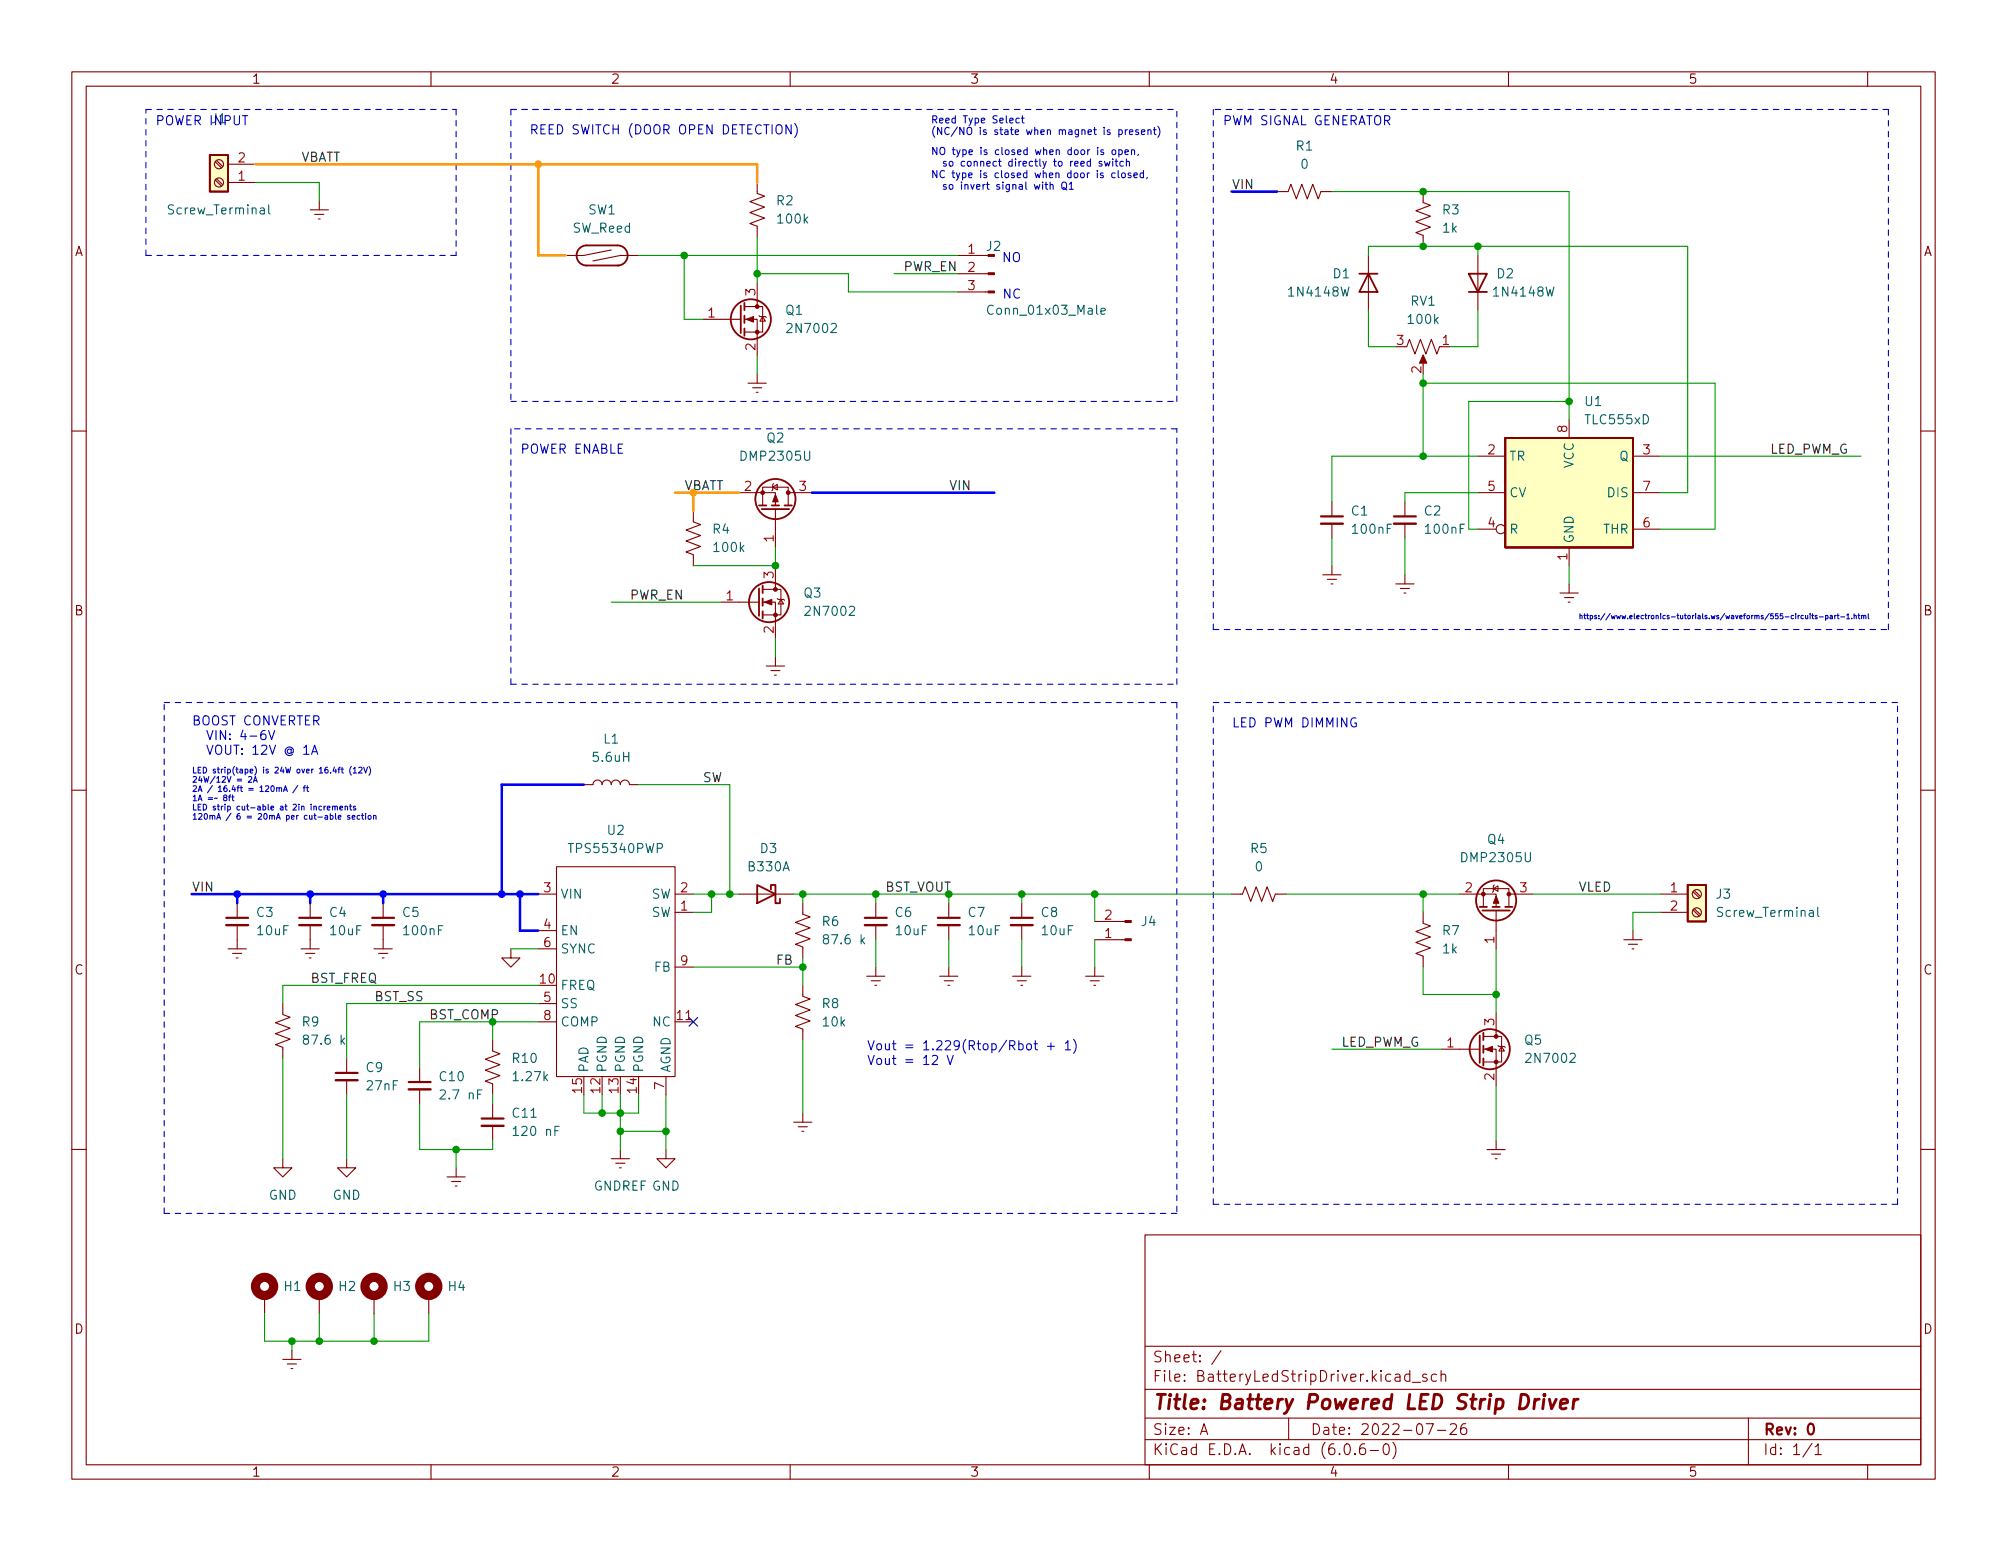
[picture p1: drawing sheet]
<svg xmlns="http://www.w3.org/2000/svg" width="279mm" height="216mm" viewBox="0 0 279 216" stroke-linecap="round" stroke-linejoin="round" font-family="sans-serif">
<g fill="none" stroke="#840000" stroke-width=".15">
<path d="M10 10h259.4v195.9h-259.4zM12 12h255.4v191.9h-255.4zM60 10v2M110 10v2M160 10v2M210 10v2M260 10v2M30 22.5l.8 .9M30 25.1l.8 .8M30.1 22.4l.9 .8M30.1 24.9l.9 .8M31.7 25.4h3.9"/>
<path d="M31.7 22.9h3.9M43.2 29.2h2.5M43.8 29.8h1.3M44.3 30.5h.3M44.4 27.9v1.3M85.1 34.8l-3.8 .8h-2.6M88.9 35.6h-2.5l-3.9 .7M105.4 25.4v1.5l1 .4-2 .8 2 .7-2 .8 2 .8-2 .7 1 .4v1.5M105.4 39.4v3.3M133.3 35.6h3.9M133.3 38.1h4.3M177.8 26.7h1.5l.4-1 .8 2 .7-2 .8 2 .8-2 .7 2 .4-1h1.5"/>
<path d="M190.5 35.6v7.6M198.1 26.7v1.5l1 .4-2 .7 2 .8-2 .8 2 .7-2 .8 1 .4v1.5M205.7 35.6v7.6M10 60h2M97.8 44.5h5.3M103.6 44.5h1.8v5M103.6 42.7h2.6v3.5h-2.6M104.1 53.3h2.6M104.8 54h1.2M105.3 54.6h.2M105.4 52.1v1.2M105.7 43.9l.1 .2h.8l.1 .1"/>
<path d="M106.2 44.1l.4 .6h-.8zM133.3 40.6h4.3M195.8 48.3l.4-1.1 .8 2.1 .7-2.1 .8 2.1 .8-2.1 .7 2.1 .4-1M198.1 49.8v1M218.4 58.4v2.6M267.4 60h2M96.5 71.1v1.5l1 .4-2 .8 2 .7-2 .8 2 .8-2 .7 1 .4v1.5M102.9 68.6h5v1.8M106.2 70.4v-2.6h3.5v2.6M107.6 67.8l.6-.4v.8zM107.7 67.3l-.1 .1v.8l-.2 .1M107.9 70.9v5.3"/>
<path d="M107.9 78.7v3.3M109.7 68.6h3.3M185.4 69.9v2M185.4 72.9v2M185.4 78.7v1.3M195.6 69.9v2M195.6 72.9v2M205.7 63.5h3.8M205.7 73.7h2.6M205.7 68.6h3.8M218.4 76.2v2.5M227.3 63.5h3.8"/>
<path d="M227.3 73.7h3.8M227.3 68.6h3.8M100.3 83.8h5.4M106.2 83.8h1.7v5.1M106.2 82h2.5v3.6h-2.5M106.7 92.7h2.5M107.3 93.3h1.3M107.8 94h.3M107.9 91.4v1.3M108.2 83.3l.1 .1h.8l.1 .2M108.7 83.4l.4 .7h-.8zM184.1 80h2.6"/>
<path d="M184.8 80.6h1.3M185.3 81.3h.2M194.3 81.3h2.5M194.9 81.9h1.3M195.5 82.6h.2M195.6 80v1.3M217.2 82.6h2.5M217.8 83.2h1.3M218.3 83.8h.3M218.4 81.3v1.3M10 110h2M81.3 109.2h1.2a.64 .64 0 0 1 .7-.6 .64 .64 0 0 1 .6 .6 .64 .64 0 0 1 .7-.6 .64 .64 0 0 1 .6 .6 .64 .64 0 0 1 .6-.6 .64 .64 0 0 1 .7 .6 .64 .64 0 0 1 .6-.6 .64 .64 0 0 1 .6 .6h1.3"/>
<path d="M267.4 110h2M31.7 132.1h2.6M32.4 132.7h1.3M32.9 133.4h.2M33 125.7v2.1M33 128.8v3.3M39.4 139.7v1.5l1 .4-2 .8 2 .7-2 .8 2 .8-2 .7 1 .4v1.5M41.9 132.1h2.5M42.5 132.7h1.3M43.1 133.4h.2M43.2 125.7v2.1M43.2 128.8v3.3"/>
<path d="M52.1 132.1h2.5M52.7 132.7h1.3M53.2 133.4h.3M53.3 125.7v2.1M53.3 128.8v3.3M71.1 132.1v1.3h1.3l-1.3 1.2-1.3-1.2h1.3M74.9 124.5h2.6M74.9 132.1h2.6M74.9 129.5h2.6M74.9 139.7h2.6M77.5 120.7h16.5v29.2h-16.5zM94 124.5h2.5"/>
<path d="M94 127h2.5M94 134.6h2.5M102.9 124.5h7.6M111.8 137.2v1.5l1 .4-2.1 .7 2.1 .8-2.1 .8 2.1 .7-2.1 .8 1.1 .4v1.5M111.8 125.7v1.6l1 .3-2.1 .8 2.1 .8-2.1 .7 2.1 .8-2.1 .7 1.1 .4v1.6M120.6 135.9h2.6M121.3 136.5h1.3M121.8 137.2h.2M121.9 125.7v2.1M121.9 128.8v2M121.9 134.6v1.3M130.8 135.9h2.5"/>
<path d="M131.4 136.5h1.3M132 137.2h.2M132.1 125.7v2.1M132.1 128.8v2M132.1 134.6v1.3M141 135.9h2.5M141.6 136.5h1.3M142.1 137.2h.3M142.2 125.7v2.1M142.2 128.8v2M142.2 134.6v1.3M151.1 135.9h2.6"/>
<path d="M151.8 136.5h1.2M152.3 137.2h.2M152.4 134.6v1.3M152.4 130.8h4.2M152.4 128.3h4.2M171.4 124.5h1.6l.4-1.1 .7 2.1 .8-2.1 .7 2.1 .8-2.1 .8 2.1 .3-1h1.6M198.1 127v1.5l1 .4-2 .8 2 .7-2 .8 2 .8-2 .7 1 .4v1.5M203.2 124.5h5.1v1.7M206.5 126.2v-2.5h3.6v2.5M207.9 123.7l.6-.4v.8zM208 123.2l-.1 .1v.8l-.1 .1M208.3 126.7v5.4"/>
<path d="M210.1 124.5h3.3M226.1 130.8h2.5M226.7 131.4h1.3M227.2 132.1h.3M227.3 129.5v1.3M231.1 124.5h3.8M231.1 127h3.8M235.7 126.7l.9 .8M235.7 124.1l.9 .9M235.9 126.5l.8 .8M235.9 124l.8 .8M10 160h2"/>
<path d="M48.3 147.3v2.1M48.3 150.4v2M58.4 148.6v2M58.4 151.6v2.1M68.6 144.8v1.5l1 .4-2 .7 2 .8-2 .8 2 .7-2 .8 1 .4v1.5M68.6 153.7v2M68.6 156.7v2.1M74.9 142.2h2.6M92.7 149.9v2.5M94 142.2h2.5M110.5 156.2h2.5M111.1 156.8h1.3"/>
<path d="M111.6 157.5h.3M111.8 154.9v1.3M200.7 146.1h5.3M206.5 146.1h1.8v5M206.5 144.3h2.5v3.5h-2.5M208.3 141v3.3M208.3 158.8v1.2M208.5 145.5l.2 .2h.7l.1 .1M209 145.7l.4 .6h-.7zM267.4 160h2M39.4 161.3v1.3h1.2l-1.2 1.2-1.3-1.2h1.3M48.3 161.3v1.3h1.2l-1.2 1.2-1.3-1.2h1.3"/>
<path d="M62.2 163.8h2.6M62.9 164.5h1.2M63.4 165.1h.2M63.5 162.6v1.2M85.1 161.3h2.5M85.7 161.9h1.3M86.2 162.6h.3M86.4 160v1.3M92.7 160v1.3h1.3l-1.3 1.3-1.3-1.3h1.3M159.4 171.9h108v32h-108zM207 160h2.5M207.6 160.7h1.3"/>
<path d="M208.2 161.3h.2M36.8 180.3v2.6M39.4 189.2h2.5M40 189.9h1.3M40.5 190.5h.3M40.6 188v1.2M44.4 180.3v2.6M52.1 180.3v2.6M59.7 180.3v2.6M159.4 197.4h108M159.4 193.4h108M159.4 187.4h108"/>
<path d="M167.1 199.7l.5-1.5 .5 1.5M167.3 199.2h.7M170 188l-1.3 1.9M179.4 197.4v3M196.3 191.4l-.5-.1-.3 .3v.4l.2 .2 .1 .1 .5-.1M196.3 190.8v1.5M196.6 192.4h1.2M198.5 198.2h1l-.6 1.5M198.6 191.4l-.3-.1-.3 .2 .1 .2 .5 .2 .1 .1-.1 .2-.1 .1-.5-.1M200 191.4l-.5-.1-.2 .3v.4l.1 .2 .1 .1 .5-.1M200.1 199.1h1.2M200.6 191.4a.37 .37 0 0 1 .7 .1v.8"/>
<path d="M200.6 190.8v1.5M201.9 198.3l.2-.1h.5a.41 .41 0 0 1 .1 .6l-.9 .9h1M204 198.2a.59 .59 0 0 0-.7 .6v.6l.2 .2 .4 .1 .2-.2 .1-.5-.2-.2-.4-.1-.3 .3M243.4 197.4v6.5M60 203.9v2M110 203.9v2M159.4 200.4h108M160 203.9v2M187.3 201a.36 .36 0 0 1 .6 .3 .77 .77 0 0 1-.4 1.2 1 1 0 0 1-.2-1.5zM188.6 202.3l.1 .1-.1 .1-.1-.1 .1-.1v.2M190 201a.59 .59 0 0 0-.7 .6v.6l.1 .2 .4 .1 .2-.2 .1-.5-.1-.2-.5-.1-.2 .3M190.8 201.9h1.1"/>
<path d="M192.8 201a.36 .36 0 0 1 .5 .3 .77 .77 0 0 1-.4 1.2 1 1 0 0 1-.1-1.5zM193.9 200.8a1.72 1.72 0 0 1 0 2.2M210 203.9v2M252.3 200.9l-1.3 1.9M252.7 201.4l.4-.4v1.5M252.7 202.5h.8M260 203.9v2"/>
<circle cx="30.5" cy="22.9" r=".63"/>
<circle cx="30.5" cy="25.4" r=".63"/>
<circle cx="208.9" cy="73.7" r=".63"/>
<circle cx="236.2" cy="124.5" r=".63"/>
<circle cx="236.2" cy="127" r=".63"/>
</g>
<path d="M183.9 71.9h3M194.1 71.9h3M31.5 127.8h3M41.7 127.8h3M51.8 127.8h3.1M120.4 127.8h3M130.6 127.8h3M140.7 127.8h3.1M46.7 149.4h3.1M56.9 150.6h3M67.1 155.7h3M251.9 198.2a.36 .36 0 0 1 .6 .3 .77 .77 0 0 1-.5 1.2 1 1 0 0 1-.1-1.5z" fill="none" stroke="#840000" stroke-width=".3"/>
<path d="M213.7 194.8l-.2 1.3M214.3 194.8a.59 .59 0 0 0-.7 .4M214.9 194.8l-.1 1.3M215 194.1l-.1 .1 .1 .1 .1-.1-.1-.1v.2M215.7 194.8l.3 1.3 .6-1.3M217.2 195.4l1-.2v-.3l-.6-.1-.3 .3-.1 .7 .1 .2 .1 .1 .6-.1M219.1 194.8l-.1 1.3M219.7 194.8a.59 .59 0 0 0-.6 .4" fill="none" stroke="#840000" stroke-width=".4"/>
<g fill="none" stroke="#840000" stroke-width=".25">
<path d="M29.2 21.6h2.5v5.1h-2.5zM86 34.2h-4.3a1.4 1.4 0 0 0-1.4 1.4 1.4 1.4 0 0 0 1.4 1.4h4.4M86 34.2a1.4 1.4 0 0 1 1.4 1.4 1.4 1.4 0 0 1-1.4 1.4M189.2 38.1h2.6M190.5 38.1l1.3 2.5h-2.6zM204.5 38.1h2.5l-1.3 2.5zM103.1 42.5v3.9M103.6 42.2v1M103.6 43.9v1.1M103.6 45.7v1M204.5 40.6h2.5M105.7 70.4h1"/>
<path d="M106 70.9h3.9M107.4 70.4h1.1M109.2 70.4h1M209.5 61h17.8v15.2h-17.8zM105.7 81.9v3.8M106.2 81.5v1.1M106.2 83.3v1M106.2 85.1v1M105.4 123.2l2.5 1.3-2.5 1.2zM107.3 123.8v-.6h.6v2.5h.7v-.6M206 126.2h1M206.4 126.7h3.8"/>
<path d="M207.8 126.2h1M209.5 126.2h1.1M234.9 123.2h2.6v5.1h-2.6zM206 144.1v3.9M206.5 143.8v1M206.5 145.5v1.1M206.5 147.3v1"/>
<circle cx="104.5" cy="44.4" r="2.79"/>
<circle cx="107.9" cy="69.5" r="2.79"/>
<circle cx="107.1" cy="83.8" r="2.79"/>
<circle cx="208.3" cy="125.3" r="2.79"/>
<circle cx="207.4" cy="146" r="2.79"/>
</g>
<g fill="#840000" stroke="#840000" stroke-width=".15">
<path d="M206.8 146.1l1-.4v.7z"/>
<path d="M208.3 124.7l.4 1h-.8z"/>
<path d="M198.1 49.4l.5 1.1h-1z"/>
<path d="M156.6 128.1h.9v.3h-.9z"/>
<path d="M156.6 130.7h.9v.2h-.9z"/>
<path d="M106.4 83.8l1-.4v.8z"/>
<path d="M107.9 68.8l.4 1.1h-.7z"/>
<path d="M103.9 44.5l1-.4v.7z"/>
<path d="M137.6 40.5h.8v.3h-.8z"/>
<path d="M137.6 38h.8v.2h-.8z"/>
<path d="M137.6 35.4h.8v.3h-.8z"/>
<circle cx="208.3" cy="147.8" r=".25"/>
<circle cx="208.3" cy="144.3" r=".25"/>
<circle cx="206.5" cy="124.5" r=".25"/>
<circle cx="210.1" cy="124.5" r=".25"/>
<circle cx="107.9" cy="85.6" r=".25"/>
<circle cx="107.9" cy="82" r=".25"/>
<circle cx="106.2" cy="68.6" r=".25"/>
<circle cx="109.7" cy="68.6" r=".25"/>
<circle cx="105.4" cy="46.2" r=".25"/>
<circle cx="105.4" cy="42.7" r=".25"/>
</g>
<g fill="#ffffc2" stroke="#ffffc2" stroke-width=".14">
<path d="M234.9 123.2h2.6v5.1h-2.6z"/>
<path d="M209.5 61h17.8v15.2h-17.8z"/>
<path d="M29.2 21.6h2.5v5.1h-2.5z"/>
</g>
<path d="M37.4 28.5v1.1l.2 .2M153.3 43.3l.6-.1-.1-.2-.4-.1-.1 .2v.6h.5M253.1 126.3v1.1l.1 .2" fill="none" stroke="#006464" stroke-width=".15"/>
<path d="M183.9 72.9h3M194.1 72.9h3M31.5 128.8h3M41.7 128.8h3M51.8 128.8h3.1M120.4 128.8h3M130.6 128.8h3M140.7 128.8h3.1M46.7 150.4h3.1M56.9 151.6h3M67.1 156.7h3" fill="none" stroke="#840000" stroke-width=".33"/>
<g fill="none" stroke="#840000" stroke-width="1.3">
<circle cx="36.8" cy="179.1" r="1.27"/>
<circle cx="44.4" cy="179.1" r="1.27"/>
<circle cx="52.1" cy="179.1" r="1.27"/>
<circle cx="59.7" cy="179.1" r="1.27"/>
</g>
<g fill="none" stroke="#0000c2" stroke-width=".15">
<path d="M110.1 17.4v1.2l-.7-1.2v1.2M110.6 17.2a1.46 1.46 0 0 1 0 1.9M141.9 16.5h-.3l-.2 .1 .1 .5h.4M142.2 16.5h.4M142.3 16.1v.9l.3 .1M155.8 18.1h.2l.2 .2-.1 .4h-.3M155.8 18.1v1M156.7 18.1v.6M156.9 18.1l-.2 .2M157.2 18.4l.5-.1v-.2h-.3l-.2 .1 .1 .5h.4M158.5 18.1h-.3l-.1 .1v.1l.4 .1v.3h-.4M158.9 18.4l.5-.1-.1-.2h-.3l-.1 .1v.5h.4"/>
<path d="M159.8 18.2l.1-.1h.3v.6M159.8 18.1v.6M160.6 18.1h.3M160.7 17.7v.9l.2 .1M161.2 17.6a1.15 1.15 0 0 1 0 1.5M145.1 25.7v.6M145.5 25.7h.4M145.6 25.3v.9l.3 .1M146.2 25.8l.1-.1h.3v.6M146.2 25.3v1M147.9 25.4l.1-.1a.34 .34 0 0 1 .5 .4v.3a.33 .33 0 0 1-.4 .4 .33 .33 0 0 1-.3-.4v-.3zM148 26.1l.5 .3"/>
<path d="M148.9 25.6l.2-.3v1M148.9 26.3h.5M151.8 22.5h-.3l-.2 .2 .1 .4h.4M151.8 22.1v1M153.4 22.5h-.3l-.1 .1v.1l.4 .1v.3h-.4M153.6 20.9h-.2l-.2 .1 .1 .1 .3 .1v.3h-.4M153.8 22.5l.1 .6 .2-.4 .2 .4 .2-.6M154.9 20.9h.1h.3v.4l-.1 .2h-.2l-.1-.1zM154.9 22.1v.1M154.9 22.5v.6M155.2 24.1h-.3l-.1 .2 .1 .4h.3M155.2 22.5h.4"/>
<path d="M155.4 22.1v.9l.2 .1M155.7 23.7v.9l.1 .1M155.8 20.9h.2l.2 .1-.1 .5h-.3M155.8 20.9v1M156.2 24.1h.3l.2 .2v.2l-.2 .2h-.3l-.1-.2zM156.4 22.5h-.3l-.2 .2 .1 .4h.4M156.6 21.2l.5-.1-.1-.2h-.2l-.2 .1 .1 .5h.3M156.8 22.6l.1-.1h.3v.6M156.8 22.1v1M157.4 24.1h-.2l-.2 .1 .1 .2 .3 .1v.2h-.4M157.5 20.9h.2h.2v.6M157.5 20.9v.6"/>
<path d="M157.9 24.4l.4-.1v-.2h-.3l-.1 .1v.5h.4M158.5 21.5l-.1 .2M159.2 24.1h-.3l-.2 .2 .1 .4h.4M159.2 23.7v1M159.7 24.7l-.1 .2M188.8 100a.62 .62 0 0 0-.8 .4 .62 .62 0 0 0 .5 .8l.3-.1v-.5h-.2M250.5 85.7l-.2 .1M251.1 85.7h-.2l-.2 .1 .1 .3h.3M251.4 85.7v.4h.3M251.7 85.7v.4M252 85.4v.1M252 85.7v.4"/>
<path d="M252.2 85.7h.3M252.3 85.4v.6l.2 .1M253 85.7h-.2l-.1 .1 .3 .1v.2h-.3M253.3 85.9h.5M254.2 85.7h.2l.1 .1-.1 .3h-.2M254.2 85.7v.7M254.8 85.7h.3v.4M255.1 85.8l-.3 .2 .1 .1h.2M255.4 85.7v.4M255.6 85.7l-.2 .1M255.8 85.7h.2M255.9 85.4v.6l.1 .1"/>
<path d="M256.3 85.9h.5M257.1 85.6l.2-.2v.7M257.1 86.1h.4M257.8 86.1h.1M258.1 85.7h.3v.4M258.1 85.4v.7M258.7 85.7h.2M258.8 85.4v.6l.1 .1M259.2 85.7h.2l.1 .4M259.2 85.7v.4M259.5 85.8l.1-.1h.1l.1 .4M260.1 85.4v.6l.1 .1"/>
<path d="M31.3 111l-.2-.1 .1-.2h.3v.2l-.4 .3 .2 .3 .3-.2-.2-.3M31.8 110.9h.3M32.1 110.7l-.2 .1v.7M32.3 110.9h.3M32.4 110.7v.7l.2 .1M34.6 108.2l.3-.1 .2 .2-.5 .6h.5M35.3 108.9l.2-.8 .3 .8M35.4 108.7h.3M36.9 101.7a.5 .5 0 0 0-.6 .5v.5l.1 .2 .4 .1 .2-.2v-.4l-.1-.2h-.4l-.2 .2M37.4 101.7l.4 1.3 .4-1.3M38.5 109.7h.3l.1 .5M38.5 109.6v.6"/>
<path d="M38.9 109.8l.1-.2 .2 .1v.5M39.5 110.2l.2-.8 .3 .8M39.5 109.9h.4M41.5 109.3l-.7 1.1M42.2 109.6h.3M42.3 104.1l.4-.4v1.3M42.3 105h.7M42.5 109.4l-.2 .1v.7M42.7 109.6h.3M42.8 109.4v.7l.2 .1M43.4 105l.4-1.3 .4 1.3M43.5 104.6h.6"/>
<path d="M44.8 112.3l-.3-.1-.1 .2 .1 .3h.3M45.1 112.2v.6M45.3 112.2l-.2 .2M45.6 112.5l.3-.1v-.1l-.2-.1-.1 .1v.4h.3M46 113.5h.2l.2 .2-.1 .3h-.3M46.3 112.3h.3v.5M46.3 112.2v.6M46.6 106.8l-.2 .5h.5M46.6 112.3l.1-.1 .2 .1 .1 .5M46.7 113.2v.7l.1 .1M47.1 107.1h.3M47.1 113.8l.4-.1-.1-.2h-.2l-.1 .1v.4h.3"/>
<path d="M47.3 112.5l.4-.1v-.1l-.3-.1-.1 .1 .1 .4h.3M47.4 106.8l-.2 .1v.7M47.5 107.1h.3M47.6 106.8v.7l.2 .1M48 112.3h.3l.1 .5M48 112.2v.6M48.7 112.2h.3M48.7 113.5h-.2l-.1 .1v.1l.3 .1v.2h-.3M48.8 112v.6l.2 .2M48.9 106.7a.92 .92 0 0 0 0 1.2M49 113.8l.4-.1v-.2h-.3l-.1 .1 .1 .4h.3M49.2 107l.2-.2v.8"/>
<path d="M49.2 107.6h.4M49.5 112.3l-.2-.1-.1 .1v.1l.3 .1v.2h-.3M49.9 106.9l.4-.1 .1 .2-.5 .6h.5M50.1 113.5h-.2l-.2 .2 .1 .3h.3M50.3 113.5h.3M50.4 113.2v.7l.2 .1M50.6 106.8l.3 .8 .3-.8M50.9 113.2v.1M50.9 113.5v.5M51.3 113.6l.1-.1 .2 .1v.4h-.3zM51.4 106.7a.92 .92 0 0 1 0 1.2M52 113.6l.3-.1v.5"/>
<path d="M52 113.5v.5M131.9 146.9l.4 1.3 .4-1.3M143 145.3h.3l.3 .2v.4l-.3 .2h-.3l-.1-.2v-.4zM143.9 145.3h.5M144.1 144.9v1.1l.1 .1h.2M145.8 145.7h1M146.3 145.2v.9M148.3 145.2l.4-.3v1.2M148.3 146.1h.7M149.5 144.7a1.46 1.46 0 0 1 0 1.9"/>
</g>
<g fill="none" stroke="#0000c2" stroke-width=".15" stroke-dasharray=".8 .8">
<path d="M20.3 15.2h43.2M63.5 15.2v20.4M71.1 15.2h92.7M71.1 15.2h19.1M71.1 15.2v40.7M168.9 15.2v72.4M262.9 15.2h-94M20.3 35.6v-20.4M31.7 35.6h-11.4M63.5 35.6h-31.8M71.1 55.9h92.7M71.1 59.7v1.3"/>
<path d="M163.8 59.7h-92.7M163.8 55.9v-40.7M71.1 61v34.3M22.9 97.8h140.9M71.1 95.3h92.7M163.8 97.8v71.1M163.8 95.3v-35.6M168.9 87.6h94M168.9 97.8h95.3M262.9 87.6v-72.4M22.9 168.9v-71.1M163.8 168.9h-140.9"/>
<path d="M168.9 167.6v-69.8M168.9 167.6h95.3M264.2 167.6v-69.8"/>
</g>
<g fill="none" stroke="#009600" stroke-width=".15">
<path d="M35.6 25.4h8.8v2.5M88.9 35.6h44.4M95.2 35.6v8.9h2.6M105.4 33v6.4M105.4 38.1h12.7v2.5h15.2M124.5 38.1h8.8M185.4 26.7h33v31.7M190.5 35.6v-1.3h44.4v34.3h-3.8M205.7 34.3v1.3M105.4 49.5v2.6M190.5 43.2v5.1h3.8M198.1 53.3h40.7v20.4h-7.7"/>
<path d="M198.1 52.1v11.4M205.7 43.2v5.1h-3.8M218.4 55.9h-13.9v17.8h1.2M107.9 76.2v2.5h-11.4M185.4 74.9v3.8M195.6 74.9v5.1M205.7 68.6h-10.1v1.3M205.7 63.5h-20.3v6.4M218.4 78.7v2.6M231.1 63.5h28M85.1 83.8h15.2M107.9 88.9v2.5"/>
<path d="M88.9 109.2h12.7v15.3M71.1 132.1h3.8M74.9 139.7h-26.6v7.6M74.9 137.2h-35.5v2.5M96.5 124.5h6.4M96.5 134.6h15.3M99.1 124.5v2.5h-2.6M110.5 124.5h60.9M111.8 124.5v1.2M111.8 133.4v3.8M121.9 124.5v1.2M121.9 130.8v3.8"/>
<path d="M132.1 124.5v1.2M132.1 130.8v3.8M142.2 124.5v1.2M142.2 130.8v3.8M152.4 124.5v3.8M152.4 130.8v3.8M179.1 124.5h24.1M198.1 124.5v2.5M198.1 134.6v3.8h10.2M208.3 132.1v8.9M213.4 124.5h17.7M231.1 127h-3.8v2.5"/>
<path d="M39.4 147.3v14M48.3 152.4v8.9M58.4 153.7v6.3h10.2v-1.2M68.6 142.2v2.6M68.6 152.4v1.3M74.9 142.2h-16.5v6.4M81.3 152.4v2.5h7.6v-2.5M83.8 152.4v2.5M86.4 152.4v7.6M86.4 157.5h6.3M92.7 152.4v7.6M111.8 144.8v10.1"/>
<path d="M185.4 146.1h15.3M208.3 151.1v7.7M63.5 160v2.6M36.8 182.9v3.8h22.9v-3.8M40.6 186.7v1.3M44.4 182.9v3.8M52.1 182.9v3.8"/>
</g>
<path d="M35.6 22.9h69.8v2.5M74.9 22.9v12.7h3.8M94 68.6h8.9M96.5 68.6v2.5" fill="none" stroke="#f90" stroke-width=".35"/>
<path d="M171.4 26.7h6.4M113 68.6h25.4M81.3 109.2h-11.5v15.3M26.7 124.5h48.2M33 124.5v1.2M43.2 124.5v1.2M53.3 124.5v1.2M72.4 124.5v5h2.5" fill="none" stroke="#00f" stroke-width=".35"/>
<path d="M95.9 141.6l1.2 1.2M97.1 141.6l-1.2 1.2" fill="none" stroke="#000084" stroke-width=".15"/>
<g fill="#009600" stroke="#009600" stroke-width=".15">
<circle cx="83.8" cy="154.9" r=".46"/>
<circle cx="95.2" cy="35.6" r=".46"/>
<circle cx="107.9" cy="78.7" r=".46"/>
<circle cx="63.5" cy="160" r=".46"/>
<circle cx="92.7" cy="157.5" r=".46"/>
<circle cx="52.1" cy="186.7" r=".46"/>
<circle cx="40.6" cy="186.7" r=".46"/>
<circle cx="44.4" cy="186.7" r=".46"/>
<circle cx="86.4" cy="154.9" r=".46"/>
<circle cx="86.4" cy="157.5" r=".46"/>
<circle cx="105.4" cy="38.1" r=".46"/>
<circle cx="198.1" cy="26.7" r=".46"/>
<circle cx="218.4" cy="55.9" r=".46"/>
<circle cx="205.7" cy="34.3" r=".46"/>
<circle cx="198.1" cy="34.3" r=".46"/>
<circle cx="198.1" cy="53.3" r=".46"/>
<circle cx="101.6" cy="124.5" r=".46"/>
<circle cx="111.8" cy="134.6" r=".46"/>
<circle cx="111.8" cy="124.5" r=".46"/>
<circle cx="152.4" cy="124.5" r=".46"/>
<circle cx="142.2" cy="124.5" r=".46"/>
<circle cx="198.1" cy="63.5" r=".46"/>
<circle cx="99.1" cy="124.5" r=".46"/>
<circle cx="121.9" cy="124.5" r=".46"/>
<circle cx="208.3" cy="138.4" r=".46"/>
<circle cx="198.1" cy="124.5" r=".46"/>
</g>
<g fill="#00f" stroke="#00f" stroke-width=".15">
<circle cx="72.4" cy="124.5" r=".46"/>
<circle cx="69.8" cy="124.5" r=".46"/>
<circle cx="53.3" cy="124.5" r=".46"/>
<circle cx="33" cy="124.5" r=".46"/>
<circle cx="43.2" cy="124.5" r=".46"/>
</g>
<g fill="#f90" stroke="#f90" stroke-width=".15">
<circle cx="74.9" cy="22.9" r=".46"/>
<circle cx="96.5" cy="68.6" r=".46"/>
</g>
<text font-size="2.8" fill="#840000" x="160.4" y="196.2">Title: Battery Powered LED Strip Driver</text>
<g font-size="2.1" fill="#840000">
<text x="160.4" y="189.7">Sheet: /</text>
<text x="160.4" y="192.4">File: BatteryLedStripDriver.kicad_sch</text>
<text x="160.4" y="202.5">KiCad E.D.A. kicad (6.0.6-0)</text>
<text x="160.4" y="199.7">Size: A</text>
<text x="182.4" y="199.7">Date: 2022-07-26</text>
<text x="245.4" y="199.7">Rev: 0</text>
<text x="245.4" y="202.5">Id: 1/1</text>
</g>
<g font-size="1.8" fill="#840000">
<text x="35" y="11.6">1</text>
<text x="85" y="11.6">2</text>
<text x="135" y="11.6">3</text>
<text x="185" y="11.6">4</text>
<text x="235" y="11.6">5</text>
<text x="10.3" y="35.6">A</text>
<text x="267.7" y="35.6">A</text>
<text x="10.3" y="85.7">B</text>
<text x="267.7" y="85.7">B</text>
<text x="10.3" y="135.6">C</text>
<text x="267.7" y="135.6">C</text>
<text x="10.3" y="185.7">D</text>
<text x="267.7" y="185.7">D</text>
<text x="35" y="205.6">1</text>
<text x="85" y="205.6">2</text>
<text x="135" y="205.6">3</text>
<text x="185" y="205.6">4</text>
<text x="235" y="205.6">5</text>
</g>
<g font-size="1.8" fill="#0000c2">
<text x="21.6" y="17.4">POWER INPUT</text>
<text x="29.5" y="17.1">J1</text>
<text x="170.2" y="17.4">PWM SIGNAL GENERATOR</text>
<text x="73.7" y="18.7">REED SWITCH (DOOR OPEN DETECTION)</text>
<text x="139.6" y="36.5">NO</text>
<text x="139.7" y="41.6">NC</text>
<text x="72.4" y="63.2">POWER ENABLE</text>
<text x="26.7" y="101">BOOST CONVERTER</text>
<text x="171.4" y="101.3">LED PWM DIMMING</text>
<text x="27.7" y="103">VIN: 4-6V</text>
<text x="27.7" y="105.1">VOUT: 12V @ 1A</text>
<text x="120.6" y="146.2">Vout = 1.229(Rtop/Rbot + 1)</text>
<text x="120.6" y="148.2">Vout = 12 V</text>
</g>
<g font-size="1.8" fill="#a90000">
<text x="33.2" y="22.6">2</text>
<text x="33.2" y="25.1">1</text>
<text x="134.8" y="35.3">1</text>
<text x="105.2" y="41.1" transform="rotate(-90 105.2 41.1)">3</text>
<text x="134.8" y="37.8">2</text>
<text x="134.8" y="40.4">3</text>
<text x="98.6" y="44.2">1</text>
<text x="105.2" y="48.8" transform="rotate(-90 105.2 48.8)">2</text>
<text x="194.5" y="48">3</text>
<text x="197.9" y="51.9" transform="rotate(-90 197.9 51.9)">2</text>
<text x="200.8" y="48">1</text>
<text x="207.2" y="63.2">2</text>
<text x="218.2" y="60.2" transform="rotate(-90 218.2 60.2)">8</text>
<text x="228.7" y="63.2">3</text>
<text x="103.6" y="68.3">2</text>
<text x="111.3" y="68.3">3</text>
<text x="207.2" y="68.3">5</text>
<text x="228.7" y="68.3">7</text>
<text x="107.7" y="75.4" transform="rotate(-90 107.7 75.4)">1</text>
<text x="207.2" y="73.4">4</text>
<text x="218.2" y="78" transform="rotate(-90 218.2 78)">1</text>
<text x="228.7" y="73.4">6</text>
<text x="101.1" y="83.6">1</text>
<text x="107.7" y="80.5" transform="rotate(-90 107.7 80.5)">3</text>
<text x="107.7" y="88.1" transform="rotate(-90 107.7 88.1)">2</text>
<text x="75.7" y="124.2">3</text>
<text x="94.8" y="124.2">2</text>
<text x="204" y="124.2">2</text>
<text x="211.6" y="124.2">3</text>
<text x="232.6" y="124.2">1</text>
<text x="75.7" y="129.3">4</text>
<text x="75.7" y="131.8">6</text>
<text x="94.8" y="126.7">1</text>
<text x="153.8" y="130.6">1</text>
<text x="153.8" y="128">2</text>
<text x="208" y="131.3" transform="rotate(-90 208 131.3)">1</text>
<text x="232.6" y="126.7">2</text>
<text x="75.2" y="136.9">10</text>
<text x="94.8" y="134.4">9</text>
<text x="75.7" y="139.4">5</text>
<text x="75.7" y="142">8</text>
<text x="94.3" y="142">11</text>
<text x="208" y="142.7" transform="rotate(-90 208 142.7)">3</text>
<text x="201.4" y="145.8">1</text>
<text x="81" y="152.1" transform="rotate(-90 81 152.1)">15</text>
<text x="83.6" y="152.1" transform="rotate(-90 83.6 152.1)">12</text>
<text x="86.1" y="152.1" transform="rotate(-90 86.1 152.1)">13</text>
<text x="88.6" y="152.1" transform="rotate(-90 88.6 152.1)">14</text>
<text x="92.5" y="151.6" transform="rotate(-90 92.5 151.6)">7</text>
<text x="208" y="150.4" transform="rotate(-90 208 150.4)">2</text>
</g>
<g font-size="1.8" fill="#0f0f0f">
<text x="41.9" y="22.5">VBATT</text>
<text x="171.4" y="26.3">VIN</text>
<text x="125.7" y="37.8">PWR_EN</text>
<text x="246.4" y="63.2">LED_PWM_G</text>
<text x="95.2" y="68.2">VBATT</text>
<text x="132.1" y="68.2">VIN</text>
<text x="87.6" y="83.5">PWR_EN</text>
<text x="97.8" y="108.9">SW</text>
<text x="26.7" y="124.1">VIN</text>
<text x="219.7" y="124.1">VLED</text>
<text x="43.2" y="136.8">BST_FREQ</text>
<text x="107.9" y="134.3">FB</text>
<text x="52.1" y="139.4">BST_SS</text>
<text x="186.7" y="145.7">LED_PWM_G</text>
</g>
<g font-size="1.8" fill="#006464">
<text x="180.5" y="21">R1</text>
<text x="181.1" y="23.5">0</text>
<text x="23.7" y="29.8">Screw_Terminal</text>
<text x="81.9" y="29.8">SW1</text>
<text x="108.1" y="28.6">R2</text>
<text x="200.8" y="29.8">R3</text>
<text x="79.7" y="32.4">SW_Reed</text>
<text x="108.4" y="31.1">100k</text>
<text x="137.3" y="34.9">J2</text>
<text x="200.9" y="32.4">1k</text>
<text x="179.6" y="41.3">1N4148W</text>
<text x="185.6" y="38.7">D1</text>
<text x="208.2" y="41.3">1N4148W</text>
<text x="208.4" y="38.7">D2</text>
<text x="109.4" y="43.8">Q1</text>
<text x="109.9" y="46.4">2N7002</text>
<text x="138" y="43.8">Conn_01x03_Male</text>
<text x="196.2" y="45.1">100k</text>
<text x="196.4" y="42.5">RV1</text>
<text x="220.7" y="56.5">U1</text>
<text x="220.8" y="59.1">TLC555xD</text>
<text x="103.4" y="64.1">DMP2305U</text>
<text x="106.8" y="61.6">Q2</text>
<text x="210.1" y="64.1">TR</text>
<text x="219.1" y="65.2" transform="rotate(-90 219.1 65.2)">VCC</text>
<text x="225.4" y="64.1">Q</text>
<text x="188.1" y="71.8">C1</text>
<text x="198.3" y="71.8">C2</text>
<text x="210.1" y="69.2">CV</text>
<text x="223.9" y="69.2">DIS</text>
<text x="99.2" y="74.3">R4</text>
<text x="99.5" y="76.8">100k</text>
<text x="188.4" y="74.3">100nF</text>
<text x="198.6" y="74.3">100nF</text>
<text x="210.1" y="74.3">R</text>
<text x="219.1" y="75.7" transform="rotate(-90 219.1 75.7)">GND</text>
<text x="223.2" y="74.3">THR</text>
<text x="111.9" y="83.2">Q3</text>
<text x="112.4" y="85.7">2N7002</text>
<text x="82.7" y="106">5.6uH</text>
<text x="84.1" y="103.5">L1</text>
<text x="79.5" y="118.7">TPS55340PWP</text>
<text x="84.6" y="116.2">U2</text>
<text x="105.9" y="118.7">D3</text>
<text x="174.1" y="118.7">R5</text>
<text x="207.1" y="117.5">Q4</text>
<text x="78" y="125.1">VIN</text>
<text x="90.6" y="125.1">SW</text>
<text x="104.2" y="121.3">B330A</text>
<text x="174.8" y="121.3">0</text>
<text x="203.7" y="120">DMP2305U</text>
<text x="238.9" y="125.1">J3</text>
<text x="35.7" y="127.6">C3</text>
<text x="35.9" y="130.2">10uF</text>
<text x="45.9" y="127.6">C4</text>
<text x="46.1" y="130.2">10uF</text>
<text x="56.1" y="127.6">C5</text>
<text x="56.3" y="130.2">100nF</text>
<text x="78" y="130.2">EN</text>
<text x="90.6" y="127.6">SW</text>
<text x="114.5" y="128.9">R6</text>
<text x="115" y="131.4">87.6 k</text>
<text x="124.6" y="127.6">C6</text>
<text x="124.8" y="130.2">10uF</text>
<text x="134.8" y="127.6">C7</text>
<text x="135" y="130.2">10uF</text>
<text x="145" y="127.6">C8</text>
<text x="145.1" y="130.2">10uF</text>
<text x="158.9" y="128.9">J4</text>
<text x="200.8" y="130.2">R7</text>
<text x="239.3" y="127.6">Screw_Terminal</text>
<text x="78" y="137.8">FREQ</text>
<text x="78" y="132.7">SYNC</text>
<text x="91.1" y="135.3">FB</text>
<text x="200.9" y="132.7">1k</text>
<text x="42.1" y="142.9">R9</text>
<text x="78" y="140.3">SS</text>
<text x="78" y="142.9">COMP</text>
<text x="90.9" y="142.9">NC</text>
<text x="114.5" y="140.3">R8</text>
<text x="114.6" y="142.9">10k</text>
<text x="42.6" y="145.4">87.6 k</text>
<text x="51" y="149.2">C9</text>
<text x="71.4" y="148">R10</text>
<text x="81.9" y="149.4" transform="rotate(-90 81.9 149.4)">PAD</text>
<text x="84.5" y="149.4" transform="rotate(-90 84.5 149.4)">PGND</text>
<text x="87" y="149.4" transform="rotate(-90 87 149.4)">PGND</text>
<text x="89.5" y="149.4" transform="rotate(-90 89.5 149.4)">PGND</text>
<text x="93.3" y="149.4" transform="rotate(-90 93.3 149.4)">AGND</text>
<text x="212.3" y="145.4">Q5</text>
<text x="212.8" y="148">2N7002</text>
<text x="51.1" y="151.8">27nF</text>
<text x="61.3" y="150.5">C10</text>
<text x="61.6" y="153">2.7 nF</text>
<text x="71.4" y="155.6">C11</text>
<text x="71.6" y="150.5">1.27k</text>
<text x="71.8" y="158.1">120 nF</text>
<text x="37.4" y="167">GND</text>
<text x="46.3" y="167">GND</text>
<text x="82.6" y="165.7">GNDREF GND</text>
<text x="39.6" y="179.7">H1</text>
<text x="47.2" y="179.7">H2</text>
<text x="54.8" y="179.7">H3</text>
<text x="62.4" y="179.7">H4</text>
</g>
<g font-size="1.8" fill="#009600">
<text x="123.2" y="124.1">BST_VOUT</text>
<text x="59.7" y="141.9">BST_COMP</text>
</g>
<g font-size="1.4" fill="#0000c2">
<text x="129.5" y="17.2">Reed Type Select</text>
<text x="129.5" y="18.8">(NC/NO is state when magnet is present)</text>
<text x="129.5" y="21.6">NO type is closed when door is open,</text>
<text x="130.3" y="23.2">so connect directly to reed switch</text>
<text x="129.5" y="24.8">NC type is closed when door is closed,</text>
<text x="130.3" y="26.4">so invert signal with Q1</text>
</g>
<g font-size="1.1" fill="#0000c2">
<text x="26.7" y="107.6">LED strip(tape) is 24W over 16.4ft (12V)</text>
<text x="26.7" y="108.9">24W/12V = 2A</text>
<text x="26.7" y="110.2">2A / 16.4ft = 120mA / ft</text>
<text x="26.7" y="111.5">1A =~ 8ft</text>
<text x="26.7" y="112.8">LED strip cut-able at 2in increments</text>
<text x="26.7" y="114.1">120mA / 6 = 20mA per cut-able section</text>
</g>
<text font-size="1" fill="#0000c2" x="219.7" y="86.2">https://www.electronics-tutorials.ws/waveforms/555-circuits-part-1.html</text>
</svg>
